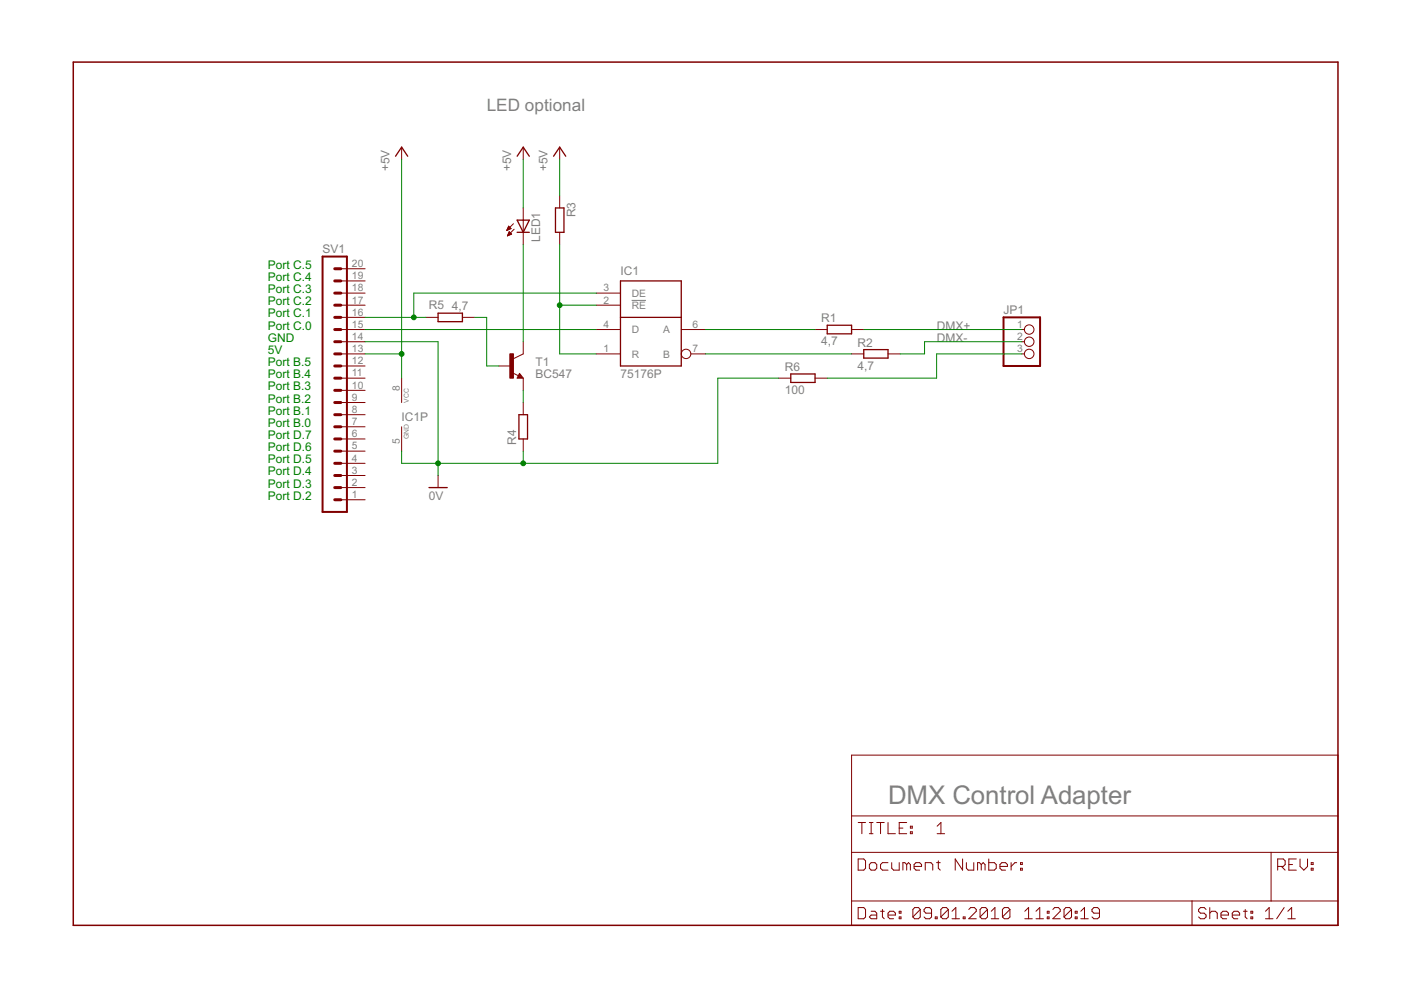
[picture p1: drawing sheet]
<svg xmlns="http://www.w3.org/2000/svg" width="297mm" height="210mm" viewBox="0 0 297 210" stroke-linecap="round" stroke-linejoin="round" font-family="sans-serif">
<path d="M133.9 63.7h3z" fill="#808080" stroke="#808080" stroke-width=".21"/>
<g fill="#800000" stroke="#800000" stroke-width=".21">
<path d="M72.3 106h5.1z"/>
<path d="M72.3 103.4h5.1z"/>
<path d="M72.3 100.8h5.1z"/>
<path d="M72.3 98.2h5.1z"/>
<path d="M72.3 95.7h5.1z"/>
<path d="M72.3 93.1h5.1z"/>
<path d="M72.3 90.5h5.1z"/>
<path d="M72.3 87.9h5.1z"/>
<path d="M72.3 85.3h5.1z"/>
<path d="M72.3 82.8h5.1z"/>
<path d="M72.3 80.2h5.1z"/>
<path d="M72.3 77.6h5.1z"/>
<path d="M72.3 75h5.1z"/>
<path d="M72.3 72.5h5.1z"/>
<path d="M72.3 69.9h5.1z"/>
<path d="M72.3 67.3h5.1z"/>
<path d="M72.3 64.7h5.1z"/>
<path d="M72.3 62.1h5.1z"/>
<path d="M72.3 59.6h5.1z"/>
<path d="M72.3 57h5.1z"/>
<path d="M180.6 196.2h72.1z"/>
<path d="M269.5 180.7h14.2z"/>
<path d="M180.6 191v5.2z"/>
<path d="M181.9 192.4v2.4z"/>
<path d="M181.9 194.8h1.2z"/>
<path d="M183.1 194.8l.4-.4z"/>
<path d="M183.5 192.8v1.6z"/>
<path d="M183.1 192.4l.4 .4z"/>
<path d="M181.9 192.4h1.2z"/>
<path d="M184.7 193.2h.8z"/>
<path d="M185.5 193.2l.4 .4z"/>
<path d="M185.9 193.6v1.2z"/>
<path d="M184.7 194.8h1.2z"/>
<path d="M184.3 194.4l.4 .4z"/>
<path d="M184.7 194l-.4 .4z"/>
<path d="M184.7 194h1.2z"/>
<path d="M187.1 192.8v1.6z"/>
<path d="M187.1 194.4l.4 .4z"/>
<path d="M186.7 193.2h.8z"/>
<path d="M188.7 194.8h.8z"/>
<path d="M188.3 194.4l.4 .4z"/>
<path d="M188.3 193.6v.8z"/>
<path d="M188.7 193.2l-.4 .4z"/>
<path d="M188.7 193.2h.8z"/>
<path d="M189.5 193.2l.3 .4z"/>
<path d="M189.8 193.6v.4z"/>
<path d="M188.3 194h1.5z"/>
<path d="M190.6 193.2h.4z"/>
<path d="M191 193.2v.4z"/>
<path d="M190.6 193.6h.4z"/>
<path d="M190.6 193.2v.4z"/>
<path d="M190.6 194.4h.4z"/>
<path d="M191 194.4v.4z"/>
<path d="M190.6 194.8h.4z"/>
<path d="M190.6 194.4v.4z"/>
<path d="M193.5 192.8v1.6z"/>
<path d="M193.9 192.4l-.4 .4z"/>
<path d="M193.9 192.4h.8z"/>
<path d="M194.7 192.4l.4 .4z"/>
<path d="M195.1 192.8v1.6z"/>
<path d="M195.1 194.4l-.4 .4z"/>
<path d="M193.9 194.8h.8z"/>
<path d="M193.5 194.4l.4 .4z"/>
<path d="M195.1 192.8l-1.6 1.6z"/>
<path d="M195.9 194.4l.4 .4z"/>
<path d="M196.3 194.8h.8z"/>
<path d="M197.1 194.8l.4-.4z"/>
<path d="M197.5 192.8v1.6z"/>
<path d="M197.1 192.4l.4 .4z"/>
<path d="M196.3 192.4h.8z"/>
<path d="M196.3 192.4l-.4 .4z"/>
<path d="M195.9 192.8v.4z"/>
<path d="M195.9 193.2l.4 .4z"/>
<path d="M196.3 193.6h1.2z"/>
<path d="M198.3 194.4v.4z"/>
<path d="M198.3 194.4h.4z"/>
<path d="M198.7 194.4v.4z"/>
<path d="M198.3 194.8h.4z"/>
<path d="M199.5 192.8v1.6z"/>
<path d="M199.5 192.8l.4-.4z"/>
<path d="M199.9 192.4h.8z"/>
<path d="M200.7 192.4l.4 .4z"/>
<path d="M201.1 192.8v1.6z"/>
<path d="M200.7 194.8l.4-.4z"/>
<path d="M199.9 194.8h.8z"/>
<path d="M199.5 194.4l.4 .4z"/>
<path d="M199.5 194.4l1.6-1.6z"/>
<path d="M201.8 193.2l.8-.8z"/>
<path d="M202.6 192.4v2.4z"/>
<path d="M201.8 194.8h1.6z"/>
<path d="M204.2 194.4v.4z"/>
<path d="M204.2 194.4h.4z"/>
<path d="M204.6 194.4v.4z"/>
<path d="M204.2 194.8h.4z"/>
<path d="M205.4 194.8h1.6z"/>
<path d="M205.4 194.8l1.6-1.6z"/>
<path d="M207 192.8v.4z"/>
<path d="M206.6 192.4l.4 .4z"/>
<path d="M205.8 192.4h.8z"/>
<path d="M205.8 192.4l-.4 .4z"/>
<path d="M207.8 192.8v1.6z"/>
<path d="M208.2 192.4l-.4 .4z"/>
<path d="M208.2 192.4h.8z"/>
<path d="M209 192.4l.4 .4z"/>
<path d="M209.4 192.8v1.6z"/>
<path d="M209.4 194.4l-.4 .4z"/>
<path d="M208.2 194.8h.8z"/>
<path d="M207.8 194.4l.4 .4z"/>
<path d="M209.4 192.8l-1.6 1.6z"/>
<path d="M210.9 192.4l-.7 .8z"/>
<path d="M210.9 192.4v2.4z"/>
<path d="M210.2 194.8h1.6z"/>
<path d="M212.5 192.8v1.6z"/>
<path d="M212.5 192.8l.4-.4z"/>
<path d="M212.9 192.4h.8z"/>
<path d="M213.7 192.4l.4 .4z"/>
<path d="M214.1 192.8v1.6z"/>
<path d="M213.7 194.8l.4-.4z"/>
<path d="M212.9 194.8h.8z"/>
<path d="M212.5 194.4l.4 .4z"/>
<path d="M212.5 194.4l1.6-1.6z"/>
<path d="M217.3 193.2l.8-.8z"/>
<path d="M218.1 192.4v2.4z"/>
<path d="M217.3 194.8h1.6z"/>
<path d="M219.6 193.2l.9-.8z"/>
<path d="M220.5 192.4v2.4z"/>
<path d="M219.6 194.8h1.6z"/>
<path d="M222 193.2h.4z"/>
<path d="M222.4 193.2v.4z"/>
<path d="M222 193.6h.4z"/>
<path d="M222 193.2v.4z"/>
<path d="M222 194.4h.4z"/>
<path d="M222.4 194.4v.4z"/>
<path d="M222 194.8h.4z"/>
<path d="M222 194.4v.4z"/>
<path d="M223.2 194.8h1.6z"/>
<path d="M224.8 193.2l-1.6 1.6z"/>
<path d="M224.8 192.8v.4z"/>
<path d="M224.4 192.4l.4 .4z"/>
<path d="M223.6 192.4h.8z"/>
<path d="M223.6 192.4l-.4 .4z"/>
<path d="M225.6 192.8v1.6z"/>
<path d="M226 192.4l-.4 .4z"/>
<path d="M226 192.4h.8z"/>
<path d="M226.8 192.4l.4 .4z"/>
<path d="M227.2 192.8v1.6z"/>
<path d="M226.8 194.8l.4-.4z"/>
<path d="M226 194.8h.8z"/>
<path d="M225.6 194.4l.4 .4z"/>
<path d="M225.6 194.4l1.6-1.6z"/>
<path d="M228 193.2h.4z"/>
<path d="M228.4 193.2v.4z"/>
<path d="M228 193.6h.4z"/>
<path d="M228 193.2v.4z"/>
<path d="M228 194.4h.4z"/>
<path d="M228.4 194.4v.4z"/>
<path d="M228 194.8h.4z"/>
<path d="M228 194.4v.4z"/>
<path d="M229.2 193.2l.7-.8z"/>
<path d="M229.9 192.4v2.4z"/>
<path d="M229.2 194.8h1.5z"/>
<path d="M231.5 194.4l.4 .4z"/>
<path d="M231.9 194.8h.8z"/>
<path d="M232.7 194.8l.4-.4z"/>
<path d="M233.1 192.8v1.6z"/>
<path d="M232.7 192.4l.4 .4z"/>
<path d="M231.9 192.4h.8z"/>
<path d="M231.9 192.4l-.4 .4z"/>
<path d="M231.5 192.8v.4z"/>
<path d="M231.5 193.2l.4 .4z"/>
<path d="M231.9 193.6h1.2z"/>
<path d="M180.6 191h72.1z"/>
<path d="M180.6 180.7v10.3z"/>
<path d="M283.7 180.7v10.3z"/>
<path d="M252.7 191v5.2z"/>
<path d="M252.7 191h16.8z"/>
<path d="M252.7 196.2h31z"/>
<path d="M255.3 192.4l.4 .4z"/>
<path d="M254.5 192.4h.8z"/>
<path d="M254.1 192.8l.4-.4z"/>
<path d="M254.1 192.8v.4z"/>
<path d="M254.1 193.2l.4 .4z"/>
<path d="M254.5 193.6h.8z"/>
<path d="M255.3 193.6l.4 .4z"/>
<path d="M255.7 194v.4z"/>
<path d="M255.3 194.8l.4-.4z"/>
<path d="M254.5 194.8h.8z"/>
<path d="M254.1 194.4l.4 .4z"/>
<path d="M256.5 192.4v2.4z"/>
<path d="M256.5 193.6l.4-.4z"/>
<path d="M256.9 193.2h.8z"/>
<path d="M257.7 193.2l.4 .4z"/>
<path d="M258.1 193.6v1.2z"/>
<path d="M259.3 194.8h.8z"/>
<path d="M258.9 194.4l.4 .4z"/>
<path d="M258.9 193.6v.8z"/>
<path d="M258.9 193.6l.4-.4z"/>
<path d="M259.3 193.2h.8z"/>
<path d="M260.1 193.2l.4 .4z"/>
<path d="M260.5 193.6v.4z"/>
<path d="M258.9 194h1.6z"/>
<path d="M261.6 194.8h.8z"/>
<path d="M261.3 194.4l.3 .4z"/>
<path d="M261.3 193.6v.8z"/>
<path d="M261.6 193.2l-.3 .4z"/>
<path d="M261.6 193.2h.8z"/>
<path d="M262.4 193.2l.4 .4z"/>
<path d="M262.8 193.6v.4z"/>
<path d="M261.3 194h1.5z"/>
<path d="M264 192.8v1.6z"/>
<path d="M264 194.4l.4 .4z"/>
<path d="M263.6 193.2h.8z"/>
<path d="M265.2 193.2h.4z"/>
<path d="M265.6 193.2v.4z"/>
<path d="M265.2 193.6h.4z"/>
<path d="M265.2 193.2v.4z"/>
<path d="M265.2 194.4h.4z"/>
<path d="M265.6 194.4v.4z"/>
<path d="M265.2 194.8h.4z"/>
<path d="M265.2 194.4v.4z"/>
<path d="M269.1 192.4l-.8 .8z"/>
<path d="M269.1 192.4v2.4z"/>
<path d="M268.3 194.8h1.6z"/>
<path d="M272.3 192.4l-1.6 2.4z"/>
<path d="M273 193.2l.9-.8z"/>
<path d="M273.9 192.4v2.4z"/>
<path d="M273 194.8h1.6z"/>
<path d="M270.9 182.1v2.4z"/>
<path d="M270.9 182.1h1.2z"/>
<path d="M272.1 182.1l.4 .4z"/>
<path d="M272.5 182.5v.8z"/>
<path d="M272.5 183.3l-.4 .4z"/>
<path d="M270.9 183.7h1.2z"/>
<path d="M271.7 183.7l.8 .8z"/>
<path d="M273.3 182.1h1.5z"/>
<path d="M273.3 182.1v2.4z"/>
<path d="M273.3 184.5h1.5z"/>
<path d="M273.3 183.3h.7z"/>
<path d="M275.6 182.1v1.6z"/>
<path d="M275.6 183.7l.8 .8z"/>
<path d="M276.4 184.5l.8-.8z"/>
<path d="M277.2 182.1v1.6z"/>
<path d="M278 182.9h.4z"/>
<path d="M278.4 182.9v.4z"/>
<path d="M278 183.3h.4z"/>
<path d="M278 182.9v.4z"/>
<path d="M278 184.1h.4z"/>
<path d="M278.4 184.1v.4z"/>
<path d="M278 184.5h.4z"/>
<path d="M278 184.1v.4z"/>
<path d="M269.5 180.7v10.3z"/>
<path d="M180.6 180.7h88.9z"/>
<path d="M269.5 191h14.2z"/>
<path d="M283.7 191v5.2z"/>
<path d="M180.6 173v7.7z"/>
<path d="M180.6 160.1h103.1z"/>
<path d="M283.7 160.1v12.9z"/>
<path d="M180.6 173h103.1z"/>
<path d="M180.6 160.1v12.9z"/>
<path d="M283.7 173v7.7z"/>
<path d="M182.7 174.4v2.4z"/>
<path d="M181.9 174.4h1.6z"/>
<path d="M184.3 176.8h.8z"/>
<path d="M184.7 174.4v2.4z"/>
<path d="M184.3 174.4h.8z"/>
<path d="M186.7 174.4v2.4z"/>
<path d="M185.9 174.4h1.6z"/>
<path d="M188.3 174.4v2.4z"/>
<path d="M188.3 176.8h1.5z"/>
<path d="M190.6 174.4h1.6z"/>
<path d="M190.6 174.4v2.4z"/>
<path d="M190.6 176.8h1.6z"/>
<path d="M190.6 175.6h.8z"/>
<path d="M193 175.2h.4z"/>
<path d="M193.4 175.2v.4z"/>
<path d="M193 175.6h.4z"/>
<path d="M193 175.2v.4z"/>
<path d="M193 176.4h.4z"/>
<path d="M193.4 176.4v.4z"/>
<path d="M193 176.8h.4z"/>
<path d="M193 176.4v.4z"/>
<path d="M181.9 182.1v2.4z"/>
<path d="M181.9 184.5h1.2z"/>
<path d="M183.5 184.1l-.4 .4z"/>
<path d="M183.5 182.5v1.6z"/>
<path d="M183.1 182.1l.4 .4z"/>
<path d="M181.9 182.1h1.2z"/>
<path d="M184.7 184.5h.8z"/>
<path d="M185.9 184.1l-.4 .4z"/>
<path d="M185.9 183.3v.8z"/>
<path d="M185.5 182.9l.4 .4z"/>
<path d="M184.7 182.9h.8z"/>
<path d="M184.7 182.9l-.4 .4z"/>
<path d="M184.3 183.3v.8z"/>
<path d="M184.3 184.1l.4 .4z"/>
<path d="M187.1 182.9h1.2z"/>
<path d="M187.1 182.9l-.4 .4z"/>
<path d="M186.7 183.3v.8z"/>
<path d="M186.7 184.1l.4 .4z"/>
<path d="M187.1 184.5h1.2z"/>
<path d="M189.1 182.9v1.2z"/>
<path d="M189.1 184.1l.4 .4z"/>
<path d="M189.5 184.5h1.1z"/>
<path d="M190.6 182.9v1.6z"/>
<path d="M191.4 182.9v1.6z"/>
<path d="M191.4 182.9h.4z"/>
<path d="M191.8 182.9l.4 .4z"/>
<path d="M192.2 183.3v1.2z"/>
<path d="M192.6 182.9l-.4 .4z"/>
<path d="M192.6 182.9l.4 .4z"/>
<path d="M193 183.3v1.2z"/>
<path d="M194.2 184.5h.8z"/>
<path d="M193.8 184.1l.4 .4z"/>
<path d="M193.8 183.3v.8z"/>
<path d="M193.8 183.3l.4-.4z"/>
<path d="M194.2 182.9h.8z"/>
<path d="M195 182.9l.4 .4z"/>
<path d="M195.4 183.3v.4z"/>
<path d="M193.8 183.7h1.6z"/>
<path d="M196.2 182.9v1.6z"/>
<path d="M196.2 182.9h1.2z"/>
<path d="M197.4 182.9l.4 .4z"/>
<path d="M197.8 183.3v1.2z"/>
<path d="M198.9 182.5v1.6z"/>
<path d="M198.9 184.1l.4 .4z"/>
<path d="M198.6 182.9h.7z"/>
<path d="M202.5 182.1v2.4z"/>
<path d="M202.5 182.1l1.6 2.4z"/>
<path d="M204.1 182.1v2.4z"/>
<path d="M204.9 182.9v1.2z"/>
<path d="M204.9 184.1l.4 .4z"/>
<path d="M205.3 184.5h1.2z"/>
<path d="M206.5 182.9v1.6z"/>
<path d="M207.3 182.9v1.6z"/>
<path d="M207.3 182.9h.4z"/>
<path d="M207.7 182.9l.3 .4z"/>
<path d="M208 183.3v1.2z"/>
<path d="M208 183.3l.4-.4z"/>
<path d="M208.4 182.9l.5 .4z"/>
<path d="M208.9 183.3v1.2z"/>
<path d="M209.6 182.1v2.4z"/>
<path d="M209.6 184.5h1.2z"/>
<path d="M211.2 184.1l-.4 .4z"/>
<path d="M211.2 183.3v.8z"/>
<path d="M210.8 182.9l.4 .4z"/>
<path d="M209.6 182.9h1.2z"/>
<path d="M212.4 184.5h.8z"/>
<path d="M212 184.1l.4 .4z"/>
<path d="M212 183.3v.8z"/>
<path d="M212 183.3l.4-.4z"/>
<path d="M212.4 182.9h.8z"/>
<path d="M213.2 182.9l.4 .4z"/>
<path d="M213.6 183.3v.4z"/>
<path d="M212 183.7h1.6z"/>
<path d="M214.4 182.9v1.6z"/>
<path d="M214.4 183.7l.8-.8z"/>
<path d="M215.2 182.9h.4z"/>
<path d="M216.4 182.9h.3z"/>
<path d="M216.7 182.9v.4z"/>
<path d="M216.4 183.3h.3z"/>
<path d="M216.4 182.9v.4z"/>
<path d="M216.4 184.1h.3z"/>
<path d="M216.7 184.1v.4z"/>
<path d="M216.4 184.5h.3z"/>
<path d="M216.4 184.1v.4z"/>
<path d="M198.7 175.2l.8-.8z"/>
<path d="M199.5 174.4v2.4z"/>
<path d="M198.7 176.8h1.6z"/>
<path d="M126.4 75h5.2z"/>
<path d="M126.4 69.9h5.2z"/>
<path d="M144.4 69.9h5.2z"/>
<path d="M146.5 75h3.1z"/>
<path d="M126.4 62.1h5.2z"/>
<path d="M126.4 64.7h5.2z"/>
<path d="M85.2 80.2v5.1z"/>
<path d="M85.2 90.5v5.2z"/>
<path d="M180.6 69.9h2.5z"/>
<path d="M172.8 69.9h2.6z"/>
<path d="M188.3 75h2.6z"/>
<path d="M180.6 75h2.5z"/>
<path d="M118.7 49.3v2.5z"/>
<path d="M118.7 41.5v2.6z"/>
<path d="M85.2 31.2v2.6z"/>
<path d="M118.7 31.2v2.6z"/>
<path d="M110.9 31.2v2.6z"/>
<path d="M92.9 100.8v2.6z"/>
<path d="M110.9 85.3v2.6z"/>
<path d="M110.9 93.1v2.6z"/>
<path d="M110.9 49.3v2.5z"/>
<path d="M110.9 44.1v2.6z"/>
<path d="M110.9 46.7v2.6z"/>
<path d="M108.9 47.4l-1.5 1.5z"/>
<path d="M109 48.6l-1.4 1.4z"/>
<path d="M107.8 48l-.4 .9z"/>
<path d="M107.8 48l.6 .5z"/>
<path d="M107.4 48.9l1-.4z"/>
<path d="M107.5 48.7h.3z"/>
<path d="M107.6 48.6h.5z"/>
<path d="M107.6 48.5h.7z"/>
<path d="M107.7 48.3h.5z"/>
<path d="M107.7 48.2h.4z"/>
<path d="M107.8 48.1h.2z"/>
<path d="M108 49.1l-.4 .9z"/>
<path d="M108 49.1l.5 .5z"/>
<path d="M107.6 50l.9-.4z"/>
<path d="M107.6 49.9h.2z"/>
<path d="M107.7 49.8h.4z"/>
<path d="M107.7 49.7h.7z"/>
<path d="M107.8 49.6h.6z"/>
<path d="M107.8 49.4h.5z"/>
<path d="M107.9 49.3h.3z"/>
<path d="M216.6 69.9h.6z"/>
<path d="M216.6 72.5h.6z"/>
<path d="M216.6 75h.6z"/>
<path d="M172.8 80.2h2.6z"/>
<path d="M165.1 80.2h2.6z"/>
<path d="M105.8 77.6h2.6z"/>
<path d="M110.9 80.2v2.6z"/>
<path d="M110.9 72.5v2.5z"/>
<path d="M108.9 76.1l2-1.1z"/>
<path d="M110.2 79.2l.7 1z"/>
<path d="M109.6 80.2h1.3z"/>
<path d="M110.2 79.2l-.6 1z"/>
<path d="M108.7 79.1l1.2 .6z"/>
<path d="M90.3 67.3h2.6z"/>
<path d="M98 67.3h2.6z"/>
</g>
<g fill="#800000" stroke="#800000" stroke-width=".42">
<path d="M68.4 108.5h5.2z"/>
<path d="M68.4 54.4v54.1z"/>
<path d="M73.6 54.4v54.1z"/>
<path d="M68.4 54.4h5.2z"/>
<path d="M212.8 77.6h7.7z"/>
<path d="M220.5 67.3v10.3z"/>
<path d="M212.8 67.3h7.7z"/>
<path d="M212.8 67.3v10.3z"/>
</g>
<g fill="#800000" stroke="#800000" stroke-width=".63">
<path d="M71 100.8h1.3z"/>
<path d="M71 103.4h1.3z"/>
<path d="M71 106h1.3z"/>
<path d="M71 95.7h1.3z"/>
<path d="M71 98.2h1.3z"/>
<path d="M71 87.9h1.3z"/>
<path d="M71 90.5h1.3z"/>
<path d="M71 93.1h1.3z"/>
<path d="M71 82.8h1.3z"/>
<path d="M71 85.3h1.3z"/>
<path d="M71 75h1.3z"/>
<path d="M71 77.6h1.3z"/>
<path d="M71 80.2h1.3z"/>
<path d="M71 67.3h1.3z"/>
<path d="M71 69.9h1.3z"/>
<path d="M71 72.5h1.3z"/>
<path d="M71 62.1h1.3z"/>
<path d="M71 64.7h1.3z"/>
<path d="M71 57h1.3z"/>
<path d="M71 59.6h1.3z"/>
</g>
<g fill="#800000" stroke="#800000" stroke-width=".32">
<path d="M15.5 13.2v183z"/>
<path d="M15.5 196.2h268.2z"/>
<path d="M283.7 13.2v183z"/>
<path d="M15.5 13.2h268.2z"/>
</g>
<g fill="none" stroke="#800000" stroke-width=".21">
<circle cx="145.5" cy="75" r="1.01"/>
<circle cx="218.2" cy="72.4" r="1.01"/>
<circle cx="218.2" cy="69.9" r="1.01"/>
<circle cx="218.2" cy="75" r="1.01"/>
</g>
<g fill="#800000" stroke="#800000" stroke-width=".28">
<path d="M131.6 59.6v7.7z"/>
<path d="M131.6 67.3v10.3z"/>
<path d="M131.6 77.6h12.8z"/>
<path d="M144.4 67.3v10.3z"/>
<path d="M144.4 59.6v7.7z"/>
<path d="M131.6 59.6h12.8z"/>
<path d="M131.6 67.3h12.8z"/>
<path d="M175.4 70.8h5.2z"/>
<path d="M175.4 69h5.2z"/>
<path d="M180.6 69v1.8z"/>
<path d="M175.4 69v1.8z"/>
<path d="M183.1 75.9h5.2z"/>
<path d="M183.1 74.1h5.2z"/>
<path d="M188.3 74.1v1.8z"/>
<path d="M183.1 74.1v1.8z"/>
<path d="M117.8 44.1v5.2z"/>
<path d="M119.6 44.1v5.2z"/>
<path d="M117.8 49.3h1.8z"/>
<path d="M117.8 44.1h1.8z"/>
<path d="M85.2 31.2l1.2 1.9z"/>
<path d="M85.2 31.2l-1.3 1.9z"/>
<path d="M118.7 31.2l1.3 1.9z"/>
<path d="M118.7 31.2l-1.3 1.9z"/>
<path d="M110.9 31.2l1.3 1.9z"/>
<path d="M110.9 31.2l-1.3 1.9z"/>
<path d="M91 103.4h3.8z"/>
<path d="M111.8 87.9v5.2z"/>
<path d="M110 87.9v5.2z"/>
<path d="M110 87.9h1.8z"/>
<path d="M110 93.1h1.8z"/>
<path d="M112.2 46.7l-1.3 2.6z"/>
<path d="M109.6 46.7l1.3 2.6z"/>
<path d="M110.9 49.3h1.3z"/>
<path d="M109.6 49.3h1.3z"/>
<path d="M110.9 46.7h1.3z"/>
<path d="M109.6 46.7h1.3z"/>
<path d="M167.7 81.1h5.1z"/>
<path d="M167.7 79.3h5.1z"/>
<path d="M172.8 79.3v1.8z"/>
<path d="M167.7 79.3v1.8z"/>
<path d="M109.9 80.1h.8z"/>
<path d="M110.2 79.4l.5 .7z"/>
<path d="M110.2 79.4l-.3 .5z"/>
<path d="M109.9 79.9h.4z"/>
<path d="M110.2 79.7l.1 .2z"/>
<path d="M92.9 66.4h5.1z"/>
<path d="M92.9 68.2h5.1z"/>
<path d="M92.9 66.4v1.8z"/>
<path d="M98 66.4v1.8z"/>
</g>
<path d="M108.1 75h.8v5.2h-.8z" fill="#800000" stroke="#800000" stroke-width=".21"/>
<g fill="#008000" stroke="#008000" stroke-width=".21">
<path d="M77.4 69.9h49z"/>
<path d="M77.4 67.3h10.3z"/>
<path d="M87.7 62.1v5.2z"/>
<path d="M87.7 62.1h38.7z"/>
<path d="M87.7 67.3h2.6z"/>
<path d="M149.6 69.9h23.2z"/>
<path d="M149.6 75h31z"/>
<path d="M118.7 64.7h7.7z"/>
<path d="M118.7 51.8v12.9z"/>
<path d="M118.7 75h7.7z"/>
<path d="M118.7 64.7v10.3z"/>
<path d="M85.2 33.8v41.2z"/>
<path d="M77.4 75h7.8z"/>
<path d="M85.2 75v5.2z"/>
<path d="M118.7 33.8v7.7z"/>
<path d="M110.9 33.8v10.3z"/>
<path d="M77.4 72.5h15.5z"/>
<path d="M92.9 98.2v2.6z"/>
<path d="M92.9 72.5v25.7z"/>
<path d="M85.2 95.7v2.5z"/>
<path d="M85.2 98.2h7.7z"/>
<path d="M152.2 80.2h12.9z"/>
<path d="M152.2 80.2v18z"/>
<path d="M110.9 98.2h41.3z"/>
<path d="M92.9 98.2h18z"/>
<path d="M110.9 95.7v2.5z"/>
<path d="M190.9 75h5.1z"/>
<path d="M196 72.5v2.5z"/>
<path d="M196 72.5h20.6z"/>
<path d="M183.1 69.9h33.5z"/>
<path d="M198.6 75h18z"/>
<path d="M198.6 75v5.2z"/>
<path d="M175.4 80.2h23.2z"/>
<path d="M100.6 67.3h2.6z"/>
<path d="M103.2 67.3v10.3z"/>
<path d="M103.2 77.6h2.6z"/>
<path d="M110.9 82.8v2.5z"/>
<path d="M110.9 51.8v20.7z"/>
<circle cx="87.7" cy="67.3" r=".51"/>
<circle cx="118.7" cy="64.7" r=".51"/>
<circle cx="85.2" cy="75" r=".51"/>
<circle cx="92.9" cy="98.2" r=".51"/>
<circle cx="110.9" cy="98.2" r=".51"/>
</g>
<text font-size="6.1" fill="#808080" x="188.3" y="170.4">DMX Control Adapter</text>
<text font-size="4.1" fill="#808080" x="103.2" y="23.5">LED optional</text>
<g font-size="2.8" fill="#808080">
<text x="82.6" y="36.4" transform="rotate(-90 82.6 36.4)">+5V</text>
<text x="108.4" y="36.4" transform="rotate(-90 108.4 36.4)">+5V</text>
<text x="116.1" y="36.4" transform="rotate(-90 116.1 36.4)">+5V</text>
<text x="122" y="46.1" transform="rotate(-90 122 46.1)">R3</text>
<text x="68.4" y="53.6">SV1</text>
<text x="114.5" y="51.3" transform="rotate(-90 114.5 51.3)">LED1</text>
<text x="131.6" y="58.3">IC1</text>
<text x="90.9" y="65.5">R5</text>
<text x="95.8" y="65.7">4,7</text>
<text x="174.1" y="68.4">R1</text>
<text x="198.6" y="69.9">DMX+</text>
<text x="212.8" y="66.7">JP1</text>
<text x="113.5" y="77.6">T1</text>
<text x="174.1" y="73.2">4,7</text>
<text x="181.8" y="73.5">R2</text>
<text x="198.6" y="72.5">DMX-</text>
<text x="113.5" y="80.2">BC547</text>
<text x="131.6" y="80.2">75176P</text>
<text x="166.4" y="83.5">100</text>
<text x="166.4" y="78.7">R6</text>
<text x="181.8" y="78.4">4,7</text>
<text x="85.1" y="89.2">IC1P</text>
<text x="109.4" y="94.4" transform="rotate(-90 109.4 94.4)">R4</text>
<text x="91" y="106">0V</text>
</g>
<g font-size="2.8" fill="#008000">
<text x="56.8" y="57">Port C.5</text>
<text x="56.8" y="59.6">Port C.4</text>
<text x="56.8" y="62.1">Port C.3</text>
<text x="56.8" y="64.7">Port C.2</text>
<text x="56.8" y="67.3">Port C.1</text>
<text x="56.8" y="69.9">Port C.0</text>
<text x="56.8" y="72.5">GND</text>
<text x="56.8" y="75">5V</text>
<text x="56.8" y="77.6">Port B.5</text>
<text x="56.8" y="80.2">Port B.4</text>
<text x="56.8" y="82.8">Port B.3</text>
<text x="56.8" y="85.3">Port B.2</text>
<text x="56.8" y="87.9">Port B.1</text>
<text x="56.8" y="90.5">Port B.0</text>
<text x="56.8" y="93.1">Port D.7</text>
<text x="56.8" y="95.7">Port D.6</text>
<text x="56.8" y="98.2">Port D.5</text>
<text x="56.8" y="100.8">Port D.4</text>
<text x="56.8" y="103.4">Port D.3</text>
<text x="56.8" y="106">Port D.2</text>
</g>
<g font-size="2.4" fill="#808080">
<text x="74.6" y="59.2">19</text>
<text x="74.6" y="56.6">20</text>
<text x="74.6" y="64.4">17</text>
<text x="74.6" y="61.8">18</text>
<text x="128" y="61.8">3</text>
<text x="128" y="64.4">2</text>
<text x="133.9" y="62.9">DE</text>
<text x="133.9" y="65.5">RE</text>
<text x="74.6" y="69.5">15</text>
<text x="74.6" y="66.9">16</text>
<text x="128" y="69.5">4</text>
<text x="133.9" y="70.6">D</text>
<text x="140.6" y="70.6">A</text>
<text x="146.8" y="69.5">6</text>
<text x="215.6" y="69.5">1</text>
<text x="74.6" y="77.2">12</text>
<text x="74.6" y="74.7">13</text>
<text x="74.6" y="72.1">14</text>
<text x="128" y="74.7">1</text>
<text x="133.9" y="75.8">R</text>
<text x="140.6" y="75.8">B</text>
<text x="146.8" y="74.7">7</text>
<text x="215.6" y="72.1">2</text>
<text x="215.6" y="74.7">3</text>
<text x="74.6" y="82.4">10</text>
<text x="74.6" y="79.8">11</text>
<text x="84.8" y="83" transform="rotate(-90 84.8 83)">8</text>
<text x="74.6" y="87.6">8</text>
<text x="74.6" y="85">9</text>
<text x="74.6" y="95.3">5</text>
<text x="74.6" y="92.7">6</text>
<text x="74.6" y="90.1">7</text>
<text x="84.8" y="94.1" transform="rotate(-90 84.8 94.1)">5</text>
<text x="74.6" y="100.4">3</text>
<text x="74.6" y="97.9">4</text>
<text x="74.6" y="105.6">1</text>
<text x="74.6" y="103">2</text>
</g>
<g font-size="1.6" fill="#808080">
<text x="86.7" y="85.3" transform="rotate(-90 86.7 85.3)">VCC</text>
<text x="86.7" y="93.1" transform="rotate(-90 86.7 93.1)">GND</text>
</g>
</svg>
